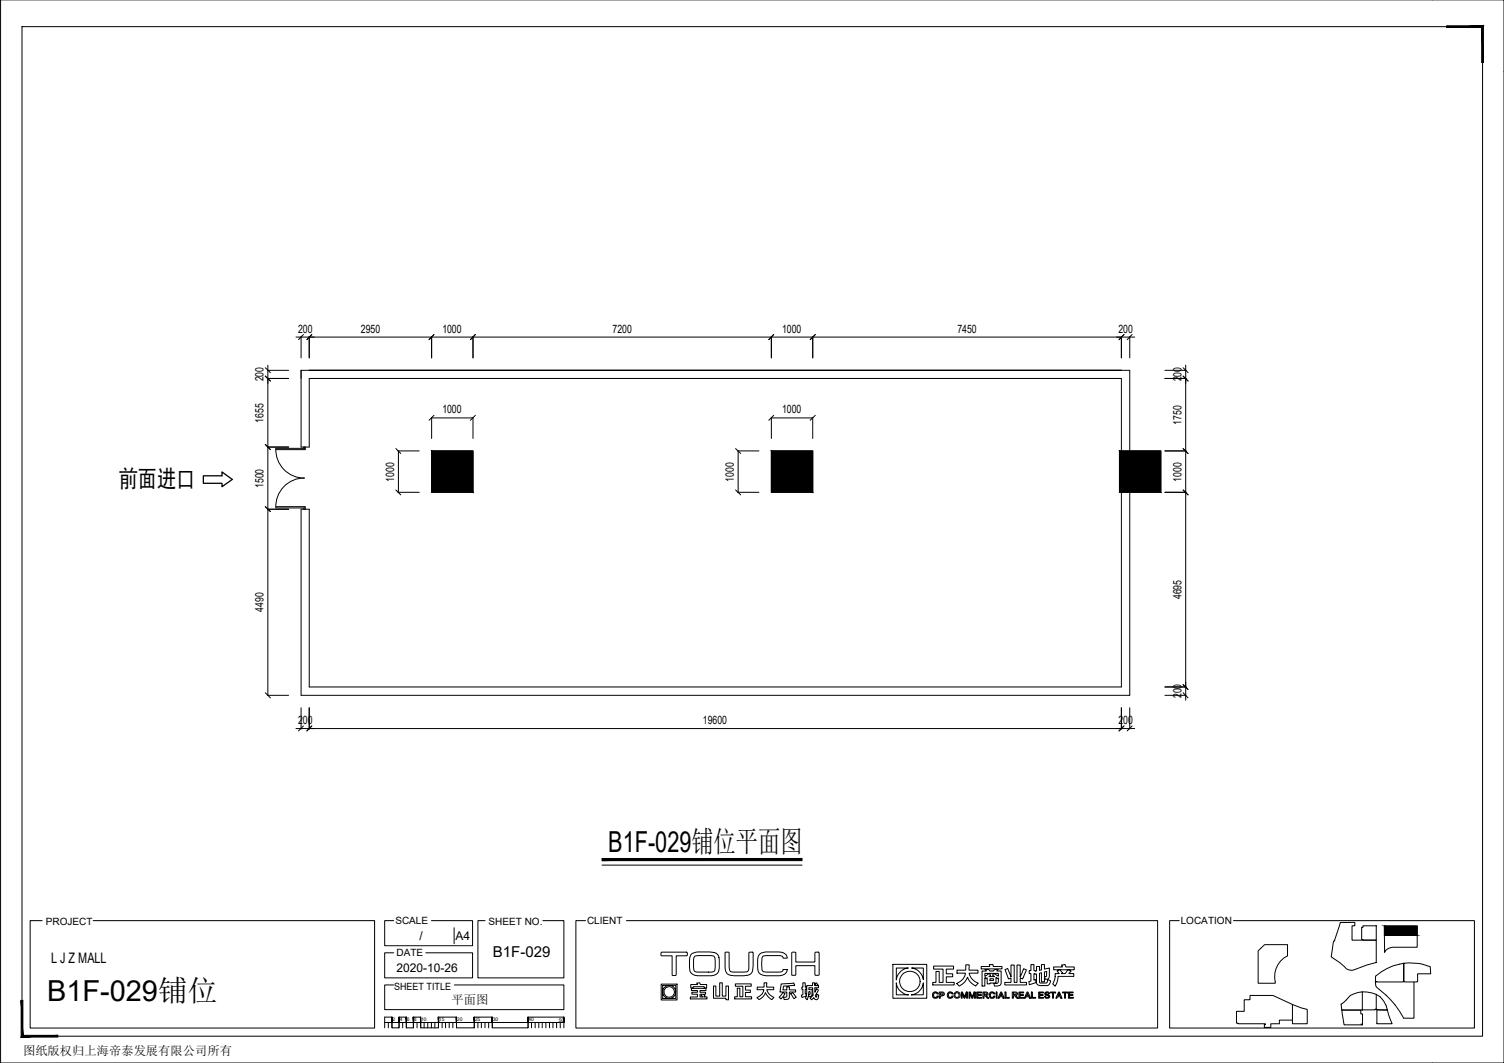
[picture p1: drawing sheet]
<svg xmlns="http://www.w3.org/2000/svg" width="297mm" height="210mm" viewBox="0 0 297 210" stroke-linecap="round" stroke-linejoin="round" font-family="sans-serif">
<path d="M223.1 92.3v-19.2h-163.6v15.2h1.6v-13.6h160.4v61h-160.4v-35.1h-1.6v36.7h163.6v-40.1" fill="none" stroke="#000" stroke-width=".2"/>
<!-- layer: 0 -->
<g fill="#000" stroke="#000" stroke-width=".2">
<path d="M292.6 5.4v6.9h.4zM292.6 5.4l.4-.3v7.2zM285.7 5.4h6.9l.4-.3zM285.7 5.1h7.3l-7.3 .3z"/>
<path d="M85.2 89l8.2 8.2v-8.2zM85.2 89l8.2 8.2h-8.2z"/>
<path d="M152.3 89l8.2 8.2v-8.2zM152.3 89l8.2 8.2h-8.2z"/>
<path d="M221.1 89l8.2 8.2v-8.2zM221.1 89l8.2 8.2h-8.2z"/>
<path d="M118.9 169.5v.4l39.5-.4zM118.9 169.9l39.5-.4v.4z"/>
<path d="M4.2 197.5l.3 6.9v-6.9zM4.2 197.5l.3 6.9-.3 .4zM4.5 204.4l-.3 .4 7.2-.4zM4.2 204.8l7.2-.4v.4z"/>
<path d="M77.4 200.8l.1 1.1zM77.4 200.8l.1 1.1z"/>
<path d="M78.8 200.8l.1 1.1zM78.8 200.8l.1 1.1z"/>
<path d="M80.2 200.8l.1 1.1zM80.2 200.8l.1 1.1z"/>
<path d="M81.6 200.8l.1 1.1zM81.6 200.8l.1 1.1z"/>
<path d="M83 200.8l.1 1.1zM83 200.8l.1 1.1z"/>
<path d="M86.6 200.8v1.1zM86.6 200.8v1.1z"/>
<path d="M90.1 200.8l.1 1.1zM90.1 200.8l.1 1.1z"/>
<path d="M93.6 200.8l.1 1.1zM93.6 200.8l.1 1.1z"/>
<path d="M97.2 200.8v1.1zM97.2 200.8v1.1z"/>
<path d="M104.3 200.8v1.1zM104.3 200.8v1.1z"/>
<path d="M111.3 200.8l.1 1.1zM111.3 200.8l.1 1.1z"/>
</g>
<g fill="none" stroke="#000" stroke-width=".2">
<path d="M.1 0h296.9v209.9h-296.9zM4.3 5.3h288.5v199.3h-288.5zM52.4 74.3l1 .9M52.4 72.6l1 1M59.9 66.1l-.9 1M61.6 66.1l-1 1M85.7 66.1l-1 1M93.9 66.1l-1 1M152.8 66.1l-1 1M161 66.1l-1 1M222 66.1l-1 1M223.6 66.1l-1 1"/>
<path d="M233.7 72.6l.9 1M233.7 74.3l.9 .9M52.4 87.8l1 1M78.2 96.7l.9 1M78.2 88.6l.9 .9M85.2 89h8.2v8.2h-8.2zM85.7 82l-1 1M93.9 82l-1 1M145.3 96.7l1 1M145.3 88.6l1 .9M152.3 89h8.2v8.2h-8.2zM152.8 82l-1 1"/>
<path d="M161 82l-1 1M221.1 89h8.2v8.2h-8.2zM233.7 88.6l.9 .9M233.7 96.7l.9 1M52.4 100l1 1M52.4 136.8l1 1M233.7 135.2l.9 1M233.7 136.8l.9 1M59.9 143.4l-.9 .9M61.6 143.4l-1 .9M222 143.4l-1 .9M223.6 143.4l-1 .9"/>
<path d="M118.9 170.8h39.5M8.3 181.8h-2.3v21.2h68v-21.2h-55.6M77.8 194.5h-1.8v4.9h35.4v-4.9h-21.7M77.8 181.8h-1.8v4.9h17.3v-4.9h-8.1M77.8 188.1h-1.8v5h17.3v-5h-9.2M89.7 183.2v3.2M95.8 181.8h-1.4v11.3h17v-11.3h-4.2M115.6 181.8h-1.9v21.2h114.9v-21.2h-104.9M232.9 181.8h-1.9v21.2h60.2v-21.2h-47.6M76 201.9h35.4v1.1M76.7 201.9v1.1M77.4 201.9v1.1"/>
<path d="M78.8 201.9v1.1M79.5 201.9v1.1M80.2 201.9v1.1M81.6 201.9v1.1M82.4 201.9v1.1M83.1 201.9v1.1M83.8 201.9v1.1M84.5 201.9v1.1M85.2 201.9v1.1M85.9 201.9v1.1M86.6 201.9v1.1M87.3 201.9v1.1"/>
<path d="M88 201.9v1.1M88.7 201.9v1.1M89.4 201.9v1.1M90.2 201.9v1.1M93.7 201.9v1.1M94.4 201.9v1.1M95.1 201.9v1.1M95.8 201.9v1.1M96.5 201.9v1.1M97.2 201.9v1.1M104.3 201.9v1.1M105 201.9v1.1"/>
<path d="M105.7 201.9v1.1M106.4 201.9v1.1M107.1 201.9v1.1M107.8 201.9v1.1M108.5 201.9v1.1M109.2 201.9v1.1M109.9 201.9v1.1M110.6 201.9v1.1M111.4 200.8h-7.1v2.2h-7.1v-2.2h-3.5v2.2h-3.5v-2.2h-3.6v2.2h-3.5v-2.2h-1.5v2.2h-1.4v-2.2h-1.4v2.2h-1.4v-2.2h-1.4v2.2"/>
</g>
<path d="M61.1 73.1h160.4" fill="none" stroke="#000" stroke-width=".25"/>
<path d="M54.5 88.5a5.7 5.7 0 0 0 5.6 5.9M54.5 88.5h5.8M60 88.5v-.2h.3v.5h-5.8M60.1 94.4a5.7 5.7 0 0 0-5.6 5.9M54.5 100.3h5.8M54.5 100h5.8v.6h-.3v-.3" fill="none" stroke="#000" stroke-width=".2"/>
<path d="M59.5 73.1v1.6M255.3 201.4h-2.6v.8" fill="none" stroke="#000" stroke-width=".2"/>
<!-- layer: DIM -->
<g fill="none" stroke="#000" stroke-width=".2">
<path d="M52.8 73.1h4.2M52.8 74.7h4.2M52.9 72.1v65.2M58.4 66.6h3.6M59.5 66.5v4.2M61.1 66.6h163M61.1 66.5v4.2M85.2 66.5v4.2M93.4 66.5v4.2M152.3 66.5v4.2M160.5 66.5v4.2M221.5 66.5v4.2"/>
<path d="M223.1 66.5v4.2M230.1 73.1h4.2M230.1 74.7h4.2M234.2 72.1v3.6M234.2 74.7v61M52.8 88.3h4.2M78.6 89h4.2M78.6 97.2h4.2M78.7 89v8.3M85.2 82.5h8.2M85.2 82.4v4.2M93.4 82.4v4.2"/>
<path d="M145.7 89h4.2M145.7 97.2h4.2M145.8 89v8.3M152.3 82.4v4.2M152.3 82.5h8.2M160.5 82.4v4.2M230.1 89h4.2M230.1 97.2h4.2M52.8 100.6h4.2M52.8 137.3h4.2M59.5 139.8v4.1M61.1 139.8v4.1"/>
<path d="M221.5 139.8v4.1M223.1 139.8v4.1M230.1 135.7h4.2M230.1 137.3h4.2M234.2 135.7v2.6M58.4 143.9h163.1M220.5 143.9h3.6"/>
</g>
<g fill="none" stroke="#000" stroke-width=".2">
<path d="M130.6 194.3h3.1v3.2h-3.1zM130.7 188h4.7a.37 .37 0 0 1 .4 .4 .37 .37 0 0 1-.5 .3h-1.8v2.7a1.43 1.43 0 0 1-.1 1.2h-.3a.39 .39 0 0 1-.4-.1 .39 .39 0 0 1 0-.5v-3.3h-1.7a.38 .38 0 0 1-.5-.1 .38 .38 0 0 1 .1-.5zM130.9 196a1.32 1.32 0 0 0 1.2 1.2h-1.2zM130.9 194.6h1.2a1.32 1.32 0 0 0-1.2 1.2zM132.2 194.6h1.3v1.2a1.31 1.31 0 0 0-1.3-1.2zM132.2 197.2a1.32 1.32 0 0 0 1.3-1.2v1.2zM136.4 194.4h1.3l-.1-.3h.6l.1 .3h1.3v.6a.25 .25 0 0 1-.3 .1 .25 .25 0 0 1-.2-.3h-2.2v.3h-.5zM136.6 188.4a7.2 7.2 0 0 1 3.3-.4 1.85 1.85 0 0 1 2 .8 7 7 0 0 1-.1 3.2 2.7 2.7 0 0 1-2.2 .7h-1.3a1.7 1.7 0 0 1-2.1-1.8v-1.7zM136.6 195.2h2.8v.4h-1.2v.3h1.1v.4h-.4l.4 .4-.3 .2h.6v.3h-3.3v-.3h1.4v-.6h-1.1v-.4h1.1v-.3h-1.1zM137.1 188.9l.7-.2h2.2a.89 .89 0 0 1 1.2 .5l.1 1.3a1.1 1.1 0 0 1-.6 1.4l-2.5 .1a1 1 0 0 1-1.2-.6v-2zM138.3 196.3h.4l-.2 .2 .3 .4h-.6zM140.9 194.7h.5v2h.7v-2.6h.5v2.6h.8v-2h.5v2.7h-.5v-.3h-2.5z"/>
<path d="M143.2 188.1l.6-.1a.44 .44 0 0 1 .2 .7v1.6a1.92 1.92 0 0 0 .3 1.6l2.6 .1a.81 .81 0 0 0 .9-.3 .81 .81 0 0 0 .1-.8v-2.4a.33 .33 0 0 1 0-.3 .33 .33 0 0 1 .3-.2l.5 .1v2a3.8 3.8 0 0 1-.4 2.2l-.7 .3-2.2 .1a2.66 2.66 0 0 1-1.9-.7l-.3-.9zM145.2 194.3h3.2v.4h-1.2v.8h1v.5h-1v.8h1.2v.4h-3.3v-.4h.5v-1.7h.5v1.7h.6v-2.1h-1.5zM149.5 194.9h1.4v-.8h.6l-.1 .8h1.4a.3 .3 0 0 1-.2 .5h-1.1a2.11 2.11 0 0 0 1.4 1.5l-.4 .4a2.32 2.32 0 0 1-1.3-1.3 2.12 2.12 0 0 1-1.3 1.4l-.4-.4a2.47 2.47 0 0 0 1.4-1.6h-1.4zM150 188.4l.1-.1a8.4 8.4 0 0 1 3.2-.3 1.77 1.77 0 0 1 2.2 1.1v.1h-.8a1.22 1.22 0 0 0-1.5-.5h-1.4a.91 .91 0 0 0-1.3 .9l-.1 1.2a.83 .83 0 0 0 .9 1.2h2.6a.8 .8 0 0 0 .9-.6h.7a1.64 1.64 0 0 1-2.1 1.3h-1.6a1.76 1.76 0 0 1-2.2-2.3 2.93 2.93 0 0 1 .4-2zM154.3 194.3l2.5-.2 .2 .5-2.2 .1-.2 .8h.8v-.6h.5v.6h1.2v.4h-1.2v.8a.61 .61 0 0 1-.8 .7h-.3l-.1-.5h.4a.64 .64 0 0 0 .3-.9l-1.4-.1zM154.6 196l.5 .2-.9 1-.3-.3zM156.2 196.2l.3-.2 .8 .9-.5 .3zM156.4 188.1l.1-.1a.45 .45 0 0 1 .6 .1 .45 .45 0 0 1 .1 .6v1.3h3.7v-1.4a.45 .45 0 0 1 .5-.6 .45 .45 0 0 1 .4 .6v3.4a.46 .46 0 0 1-.3 .6 .46 .46 0 0 1-.6-.4v-1.5h-3.7v1.8l-.8 .1zM158.6 194.1h.4v.8h.2v.4h-.2v1l.2-.1v.5l.1-2.1h1.2v-.5h.4v.5h.3l-.3-.3 .3-.2 .4 .4-.3 .1h.4v.4h-.8v.9l.3-.6 .4 .2-.6 1.1 .1 .3 .2-.2v-.4l.4 .2a.66 .66 0 0 1-.6 .9l-.4-.4-.4 .4-.3-.3a.85 .85 0 0 0 .5-1.3v-.8h-.7v.4h.5a1.26 1.26 0 0 1-.2 1.4h-.4v-.2l-.3 .8-.3-.3 .1-.4-.8 .2-.1-.3a.39 .39 0 0 0 .3-.6v-.7h-.2v-.4h.2zM159.8 195.8h.2l-.1 .6h-.2zM176.3 190.4h6.7v6.7h-6.7zM177 194.1a2.65 2.65 0 0 0 2.4 2.3h-2.4z"/>
<path d="M177 191.1h2.4a2.75 2.75 0 0 0-2.4 2.4zM180 196.4a2.62 2.62 0 0 0 2.4-2.3l-.1 2.3zM180.1 191.1h2.3v2.3a2.79 2.79 0 0 0-2.3-2.3zM184.3 196.1l.5-.3 .4 .2 .1 .2-.1 .1a.43 .43 0 0 0-.5-.2 .43 .43 0 0 0-.3 .3v.4l.2 .1h.3l.2-.2h.2a.64 .64 0 0 1-.9 .3 .64 .64 0 0 1-.1-.9zM184.4 190.8h3.9v.6h-1.4v.9h1.3v.6h-1.3v1.1h1.6v.5h-4.3v-.5h.7v-2.2h.6v2.2h.8v-2.6h-1.9zM185.5 195.9a.89 .89 0 0 1 1 .3 .66 .66 0 0 1-.8 .5v.4h-.2zM185.7 196.1a.35 .35 0 0 1 .4 0 .35 .35 0 0 1 .1 .3h-.5zM187.2 196.1l.5-.3 .4 .2 .1 .2-.1 .1a.43 .43 0 0 0-.4-.2 .43 .43 0 0 0-.4 .3l.2 .5 .7-.2a.58 .58 0 0 1-.9 .4 .58 .58 0 0 1-.2-.9zM189 191.6h1.7v-1.1h.7v1.1h1.8v.6h-1.8a2.78 2.78 0 0 0 1.8 2l-.5 .5a3.1 3.1 0 0 1-1.6-1.7 2.72 2.72 0 0 1-1.7 1.7l-.5-.5a2.61 2.61 0 0 0 1.8-2h-1.7zM189.9 195.9h.2l.4 1 .3-1h.3v1.2h-.2v-1l-.4 1h-.1l-.4-1v1h-.1zM191.4 195.9h.2l.4 1 .3-1h.3v1.2h-.2l.1-1-.4 1h-.2l-.4-1v1h-.1zM192.9 195.9h1v.2h-.8v.3h.7v.2h-.7v.3h.8v.2h-1z"/>
<path d="M193.8 190.9h1.7l-.1-.4h.7l.1 .4h1.7v.4h-4.1zM194 191.7h.8l-.2-.3a.66 .66 0 0 1 .9 .3h.7a.64 .64 0 0 1 .9-.3l-.2 .3h.8v2a.8 .8 0 0 1-.2 .9 .8 .8 0 0 1-.8 .1h-.3l-.1-.5a.58 .58 0 0 0 .9-.4v-.7l-.2 .1-.3-.2v1.1h-1.2v.2h-.5v-1.2l-.3 .2-.2-.2v1.6h-.5zM194.1 195.9h.1a.72 .72 0 0 1 .9 .4l-.3 .3 .5 .5h-.3l-.4-.5h-.3v.5h-.2zM194.3 196.1h.6a.32 .32 0 0 1-.2 .3 .32 .32 0 0 1-.4-.1zM194.5 192.2h2.7v.6l-.9-.6-.3 .4 .5 .2h-1.2l.4-.2-.3-.4-.9 .6zM195.5 196.1l.5-.3 .4 .2 .1 .2-.2 .1a.4 .4 0 0 0-.4-.2 .4 .4 0 0 0-.3 .3l.2 .5h.3l.2-.2h.2a.58 .58 0 0 1-.9 .4 .58 .58 0 0 1-.2-.9zM195.5 193.3h.7v.3h-.7zM196.8 195.9h.1v1.2h-.1zM197.6 195.9h.2l.6 1.2h-.3l-.1-.3h-.6l-.1 .3h-.2zM197.7 196.1l.2 .6h-.4zM198.5 191.4l.5-.1 .7 1.5v-2.2a.39 .39 0 0 1 .6 .2v3.2h.6v-3.4h.6v2.3l.7-1.6 .5 .2-.7 1.8-.5-.2v.9h1.2v.5h-4.3v-.5h1.3v-.9l-.5 .2zM198.5 195.9h.2v1h.6v.2h-.8z"/>
<path d="M199.9 195.9h.4a.39 .39 0 0 1 .6 .1 .39 .39 0 0 1-.3 .6l.5 .5h-.3l-.4-.5h-.3v.5h-.2zM200.1 196.1h.6a.31 .31 0 0 1-.2 .3 .31 .31 0 0 1-.4-.1zM201.2 195.9h1v.2h-.7v.3h.6v.2h-.6v.3h.7v.2h-1zM202.8 195.9h.2l.6 1.2h-.3l-.1-.3h-.6l-.1 .3h-.2zM202.9 196.1l.2 .6h-.4zM203.6 190.5h.6v1.2h.3v.1l.2-.1v-.6a.34 .34 0 0 1 .3-.3 .34 .34 0 0 1 .3 .1v.7l.4-.1v-1h.6v.9l.9-.3v1.5a.61 .61 0 0 1-.1 .7 .61 .61 0 0 1-.7 .1l-.1-.6 .4-.1v-.9l-.4 .2v1.9h-.6v-1.8a.31 .31 0 0 0-.4 .1 .31 .31 0 0 0 0 .3v1a.44 .44 0 0 0 .1 .6 .44 .44 0 0 0 .5 0h.5a.48 .48 0 0 0 .4-.2 .48 .48 0 0 0 .1-.5l.5 .2a.79 .79 0 0 1-1 1h-.3a1.12 1.12 0 0 1-1.4-.6v-1.7l-.5-.1v1.4l.4-.2a.55 .55 0 0 1-.5 .8l-.8 .3-.1-.6 .4-.2v-1.5h-.3v-.5h.3zM203.7 195.9h.2v1h.6v.2h-.8zM205.1 195.9h1v.2h-.8v.3h.7v.2h-.7v.3h.8v.2h-1zM206.4 196.1a.53 .53 0 0 1 .9 .1l-.2 .1-.2-.2h-.2a.21 .21 0 0 0-.1 .3 .21 .21 0 0 0 .4 0 .39 .39 0 0 1 .3 .5 .39 .39 0 0 1-.6 .2l-.3-.1-.1-.3h.2l.1 .2h.3h.2l-.1-.2a.54 .54 0 0 1-.6-.6zM207.5 195.9h1v.2h-.4v1h-.2v-1h-.4zM208.1 190.9h1.7l-.1-.3 .5-.1h.2l.1 .4h1.6a.31 .31 0 0 1 .1 .3 .31 .31 0 0 1-.2 .3h-1l.5 .2-.4 .5h1v.6h-3.2a3.1 3.1 0 0 1-.5 1.9l-.5-.4a3.4 3.4 0 0 0 .5-2.1h.8l-.4-.5 .4-.2h-1.1zM209.1 195.9h.1l.5 1.2h-.2l-.1-.3h-.5l-.2 .3h-.2z"/>
<path d="M209.2 196.1l.2 .6h-.5zM209.3 191.5h1.6l-.5 .7h-.7l.2-.1zM209.8 195.9h1v.2h-.4v1h-.1v-1h-.5zM211 195.9h.9v.2h-.7v.3h.7v.2h-.7v.3h.8v.2h-1z"/>
<circle cx="132.2" cy="195.9" r="1.04"/>
<circle cx="179.7" cy="193.8" r="2.02"/>
<circle cx="189" cy="196.5" r=".44"/>
<circle cx="189" cy="196.5" r=".65"/>
</g>
<path d="M40.2 94h3.6v-.8l2.1 1.5-2.1 1.4v-.7h-3.6z" fill="none" stroke="#000" stroke-width=".25"/>
<g fill="none" stroke="#000" stroke-width=".2">
<path d="M248.5 187.8l1.3-1.3h4.5v2.2a4.7 4.7 0 0 0-2.4 5.5h-3.4zM255.3 198.3l2.9 1v2.9h-2.9zM255.3 198.3l-3.9-1.7h-4.5v.8h-1.2v2.3h-1.5v2.3h.3v.2h5.4v.1h-.2v.6h1.3v-.7h1.7M264.7 182.2l2.9-.1v.7h-.6v2.8h4.8v4.4l-1.9 .6-2.3 .8a1.65 1.65 0 0 1-2.1-.5l-2.6-2 .4-2.9 .3-.2zM264.9 198.3l1-.8a4.2 4.2 0 0 1 3.2-1.7v3.6M264.9 198.3l.1 1.1h4.1M265 199.4h3.8v.8h.3v2.2h-3.6zM269.1 199.4h.1M269.1 195.8a4.4 4.4 0 0 1 4.9 3.6h-2.1l-.1-.1M269.2 182.8h2.6v2.8h-2.6v-.1h-.3v-2.4h.3zM271.7 192.8a10.8 10.8 0 0 1 5.5-2.6l-.1 3.7h-5.2l-.3-.1zM271.8 196.3v3h-.2v.1h-2.5"/>
<path d="M271.9 193.9l-.3-.1a1.23 1.23 0 0 0 .5 1.3 18.1 18.1 0 0 1 5.1 6h2.1v-7.2M273.4 182.9h6.5v1.8h-6.5zM273.4 184.7h6.5v2.3h-4.8a1.93 1.93 0 0 0-1.6 1zM277.2 190.2v3.6l.2 .1h2.5l.1-1.6h2.6l-.1-1.4a9.8 9.8 0 0 0-5.3-.7v3.6M268.8 202.4h.1M271.9 202v.2h3l-.9-2.8h-2.1v2.6"/>
</g>
<g fill="#000" stroke="#000" stroke-width=".2">
<path d="M273.4 182.9h6.5v1.8z"/>
<path d="M273.4 184.7h6.5zM273.4 182.9l6.5 1.8h-6.5z"/>
</g>
<g font-size="5.7">
<text x="120.1" y="168.3">B1F-029铺位平面图</text>
<text x="9.3" y="197.8">B1F-029铺位</text>
</g>
<text font-size="4.7" x="23.5" y="96.1">前面进口</text>
<text font-size="3" x="97.4" y="188.9">B1F-029</text>
<text font-size="2.9" x="10.1" y="190.1">L J Z MALL</text>
<g font-size="2.4">
<text x="82.9" y="185.6">/</text>
<text x="90" y="185.6">A4</text>
<text x="78.3" y="191.9">2020-10-26</text>
<text x="89.2" y="198.3">平面图</text>
<text x="4.6" y="208.3">图纸版权归上海帝泰发展有限公司所有</text>
</g>
<g font-size="2.3">
<text x="58.9" y="65.7">200</text>
<text x="71.3" y="65.7">2950</text>
<text x="87.4" y="65.7">1000</text>
<text x="121" y="65.7">7200</text>
<text x="154.5" y="65.7">1000</text>
<text x="189.1" y="65.7">7450</text>
<text x="220.9" y="65.7">200</text>
<text x="52.1" y="75.3" transform="rotate(-90 52.1 75.3)">200</text>
<text x="233.3" y="75.3" transform="rotate(-90 233.3 75.3)">200</text>
<text x="52.1" y="83.5" transform="rotate(-90 52.1 83.5)">1655</text>
<text x="87.4" y="81.6">1000</text>
<text x="154.5" y="81.6">1000</text>
<text x="233.3" y="83.8" transform="rotate(-90 233.3 83.8)">1750</text>
<text x="77.8" y="95.1" transform="rotate(-90 77.8 95.1)">1000</text>
<text x="144.9" y="95.1" transform="rotate(-90 144.9 95.1)">1000</text>
<text x="233.3" y="95.1" transform="rotate(-90 233.3 95.1)">1000</text>
<text x="52.1" y="96.4" transform="rotate(-90 52.1 96.4)">1500</text>
<text x="233.3" y="118.3" transform="rotate(-90 233.3 118.3)">4695</text>
<text x="52.1" y="120.8" transform="rotate(-90 52.1 120.8)">4490</text>
<text x="233.3" y="137.9" transform="rotate(-90 233.3 137.9)">200</text>
<text x="58.9" y="143">200</text>
<text x="138.8" y="143">19600</text>
<text x="220.9" y="143">200</text>
</g>
<g font-size="2">
<text x="9" y="182.7">PROJECT</text>
<text x="78.1" y="182.4">SCALE</text>
<text x="96.5" y="182.6">SHEET NO.</text>
<text x="115.9" y="182.5">CLIENT</text>
<text x="233.2" y="182.5">LOCATION</text>
<text x="78.3" y="188.9">DATE</text>
<text x="77.8" y="195.5">SHEET TITLE</text>
</g>
<g font-size="1">
<text x="77.5" y="201.7">2</text>
<text x="78.9" y="201.7">4</text>
<text x="80.3" y="201.7">6</text>
<text x="81.7" y="201.7">8</text>
<text x="83.2" y="201.7">10</text>
<text x="86.7" y="201.7">15</text>
<text x="90.2" y="201.7">20</text>
<text x="93.8" y="201.7">25</text>
<text x="97.3" y="201.7">30</text>
<text x="104.4" y="201.7">40</text>
<text x="110.3" y="201.7">50</text>
</g>
</svg>
